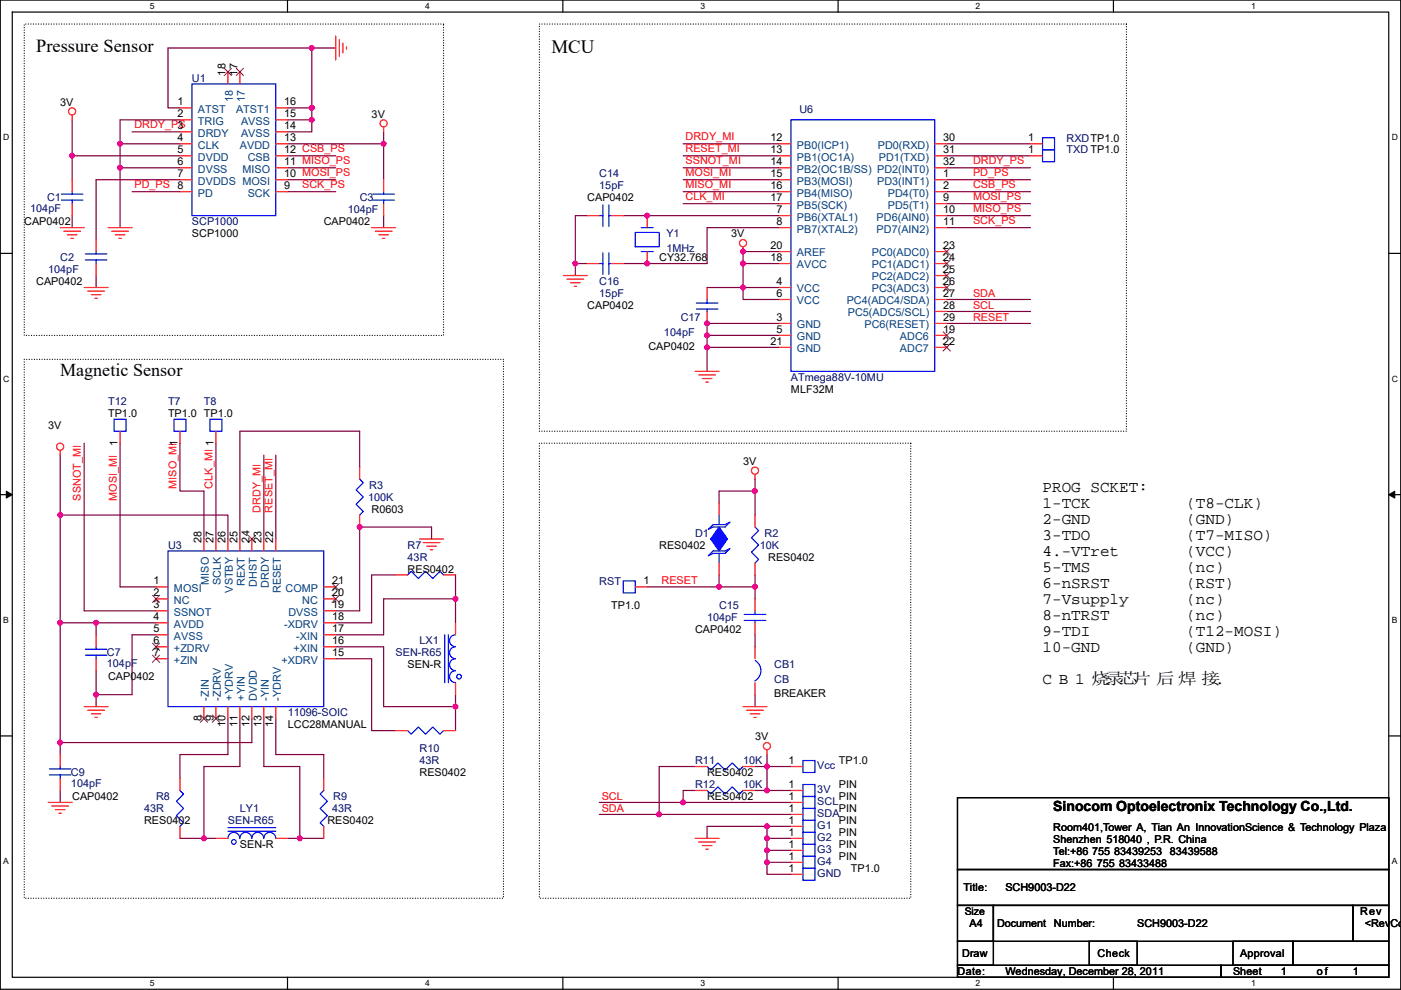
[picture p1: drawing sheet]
<svg xmlns="http://www.w3.org/2000/svg" width="297mm" height="210mm" viewBox="0 0 297 210" stroke-linecap="round" stroke-linejoin="round" font-family="sans-serif">
<path d="M.1 0h296.9v209.8h-296.9zM2.6 2.6h291.8v204.7h-291.8z" fill="none" stroke="#000" stroke-width=".25"/>
<g fill="#fff">
<path d="M31.8 .3h1v2h-1z"/>
<path d="M31.8 207.5h1v2.1h-1z"/>
</g>
<path d="M61 0v2.6M61 207.3v2.5" fill="none" stroke="#000" stroke-width=".25"/>
<g fill="#fff">
<path d="M90.1 .3h1v2h-1z"/>
<path d="M90.1 207.5h1v2.1h-1z"/>
</g>
<path d="M119.3 0v2.6M119.3 207.3v2.5" fill="none" stroke="#000" stroke-width=".25"/>
<g fill="#fff">
<path d="M148.5 .3h1v2h-1z"/>
<path d="M148.5 207.5h1v2.1h-1z"/>
</g>
<path d="M177.7 0v2.6M177.7 207.3v2.5" fill="none" stroke="#000" stroke-width=".25"/>
<g fill="#fff">
<path d="M206.9 .3h1v2h-1z"/>
<path d="M206.9 207.5h1v2.1h-1z"/>
</g>
<path d="M236.1 0v2.6M236.1 207.3v2.5" fill="none" stroke="#000" stroke-width=".25"/>
<g fill="#fff">
<path d="M265.2 .3h1v2h-1z"/>
<path d="M265.2 207.5h1v2.1h-1z"/>
<path d="M.7 28.2h1.3v2h-1.3z"/>
<path d="M295.1 28.2h1.3v2h-1.3z"/>
<path d="M.7 79.3h1.3v2.1h-1.3z"/>
<path d="M295.1 79.3h1.3v2.1h-1.3z"/>
</g>
<path d="M.1 53.7h2.5M294.4 53.7h2.6" fill="none" stroke="#000" stroke-width=".25"/>
<g fill="#fff">
<path d="M.7 130.5h1.2v2h-1.2z"/>
<path d="M295.1 130.5h1.2v2h-1.2z"/>
</g>
<path d="M.1 104.9h2.5M294.4 104.9h2.6" fill="none" stroke="#000" stroke-width=".25"/>
<path d="M1.3 104.2l1.3 .7-1.3 .7zM294.4 104.9l1.3-.7v1.4z" fill="#000" stroke="#000" stroke-width=".21"/>
<g fill="#fff">
<path d="M.7 181.7h1.2v2h-1.2z"/>
<path d="M295.1 181.7h1.2v2h-1.2z"/>
</g>
<g fill="none" stroke="#000" stroke-width=".25">
<path d="M.1 156.1h2.5M294.4 156.1h2.6M203 169.2h91.4v15.2h-91.4zM203 184.4h91.4v7.6h-91.4zM203 192h7.6v7.7h-7.6zM203 199.7h7.6v5h-7.6zM210.6 192h76.2v7.7h-76.2zM230.9 199.7h10.2v5h-10.2zM261.4 199.7h12.7v5h-12.7zM274.1 199.7h20.3v5h-20.3zM286.8 192h7.6v7.7h-7.6zM203 204.7h55.9v2.6h-55.9z"/>
<path d="M258.9 204.7h35.5v2.6h-35.5z"/>
</g>
<path d="M5.1 5.1h88.9v66h-88.9zM114.4 5.1h124.4v86.4h-124.4zM5.1 76.2h101.6v114.3h-101.6zM114.4 94h78.7v96.5h-78.7z" fill="none" stroke="#000" stroke-width=".25" stroke-dasharray="0 .5"/>
<g fill="none" stroke="#800040" stroke-width=".25">
<path d="M66.1 10.2h5.1M66.1 10.2h-30.5v12.7h2.6M66.1 10.2v12.7M15.3 33h22.9M15.3 25.4v7.6M15.3 33v5.1M25.5 30.5h12.7M25.5 35.6h12.7M25.5 35.6v12.7M25.5 30.5v5.1M28 28h10.2M38.2 25.4h-12.7v5.1"/>
<path d="M38.2 38.1h-17.8v12.7M61 33h10.2M61 35.6h10.2M61 38.1h10.2M61 30.5h20.3M61 25.4h5.1M61 22.9h5.1M66.1 25.4v2.6h-5.1M66.1 22.9v2.5M81.3 30.5v7.6M81.3 28v2.5M144.8 33h20.4"/>
<path d="M144.8 35.6h20.4M144.8 38.1h20.4M144.8 30.5h20.4M200.7 35.6h17.8M200.7 38.1h17.8M200.7 33h17.8M200.7 30.5h17.8M15.3 45.7v2.6M20.4 58.4v2.6M28 40.7h10.2M61 40.7h10.2M81.3 45.7v2.6"/>
<path d="M122 55.9v2.5M124.5 45.7h-2.5v10.2h2.5M132.1 45.7h33.1M144.8 40.7h20.4M144.8 43.2h20.4M157.5 55.9h7.7M157.5 55.9v5.1M165.2 53.4h-7.7v2.5M165.2 48.3h-15.3v7.6h-17.8M200.7 40.7h17.8M200.7 43.2h17.8M200.7 45.7h17.8"/>
<path d="M200.7 48.3h17.8M149.9 71.1v2.6h15.3M149.9 71.1h15.3M149.9 73.7v5.1M149.9 61h7.6M157.5 61v2.5h7.7M157.5 61h7.7M165.2 68.6h-15.3v2.5M200.7 63.5h17.8M200.7 66.1h17.8M200.7 68.6h17.8M12.8 96.5v12.7h35.5v5.1"/>
<path d="M17.8 94v35.6h15.3M25.5 94v30.5h7.6M38.2 94v10.2h5v10.1M45.8 94v20.3M55.9 96.5v17.8M58.5 96.5v17.8M76.3 99.1v-7.6h-25.4v22.8M12.8 109.2v22.9M91.5 114.3v-2.5h-15.2v17.8h-5.1M160.1 104.2v5M160.1 104.2h-7.6v2.5M160.1 101.6v2.6"/>
<path d="M12.8 132.1h7.6v2.5M12.8 132.1v25.4M20.4 132.1h12.7M33.1 134.6h-5.1v12.7h-7.6v-5M71.2 139.7h7.6v15.3h5.1M71.2 137.2h10.1v12.7h15.3M83.9 121.9h-5.1v10.2h-7.6M96.6 121.9v5.1M96.6 127v5.1M96.6 127h-15.3v7.6h-10.1M137.2 124.5h15.3M152.5 121.9v2.6"/>
<path d="M152.5 124.5h7.6M160.1 124.5v2.5M160.1 121.9v2.6M160.1 134.6v2.6M12.8 157.5v2.5M20.4 147.3v2.6M48.3 152.4v7.6h-10.1v5.1M50.9 152.4v10.2h-7.7v15.2M53.4 152.4v5.1h-40.6M55.9 152.4v10.2h7.7v15.2M58.5 152.4v7.6h10.1v5.1M96.6 147.3v2.6"/>
<path d="M96.6 149.9v5.1M160.1 147.3v2.6M12.8 167.7v2.5M38.2 177.8h5M43.2 177.8h2.6M61 177.8h2.6M63.6 177.8h5M127.1 172.7h12.7M127.1 170.2h17.7M139.8 172.7h27.9M144.8 170.2h22.9M147.4 162.6h-7.6v10.1"/>
<path d="M147.4 167.7h-2.6v2.5M149.9 177.8v-2.5h12.7v2.5M160.1 167.7h2.5M160.1 162.6h2.5M162.6 162.6v5.1h5.1M162.6 175.3h5.1M162.6 177.8h5.1M162.6 177.8v2.6h5.1M162.6 162.6h5.1M162.6 160v2.6M162.6 180.4v2.5h5.1M162.6 182.9v2.5h5.1"/>
</g>
<g fill="#f0f" stroke="#f0f" stroke-width=".25">
<circle cx="66.1" cy="22.9" r=".5"/>
<circle cx="66.1" cy="10.2" r=".5"/>
<circle cx="66.1" cy="25.4" r=".5"/>
<circle cx="25.4" cy="35.6" r=".5"/>
<circle cx="15.3" cy="33" r=".5"/>
<circle cx="81.3" cy="30.5" r=".5"/>
<circle cx="25.4" cy="30.5" r=".5"/>
<circle cx="137.2" cy="45.7" r=".5"/>
<circle cx="137.2" cy="55.9" r=".5"/>
<circle cx="122" cy="55.9" r=".5"/>
<circle cx="157.5" cy="53.3" r=".5"/>
<circle cx="157.5" cy="55.9" r=".5"/>
<circle cx="157.5" cy="61" r=".5"/>
<circle cx="149.9" cy="68.6" r=".5"/>
<circle cx="149.9" cy="71.1" r=".5"/>
<circle cx="149.9" cy="73.7" r=".5"/>
<circle cx="160.1" cy="104.1" r=".5"/>
<circle cx="160.1" cy="124.5" r=".5"/>
<circle cx="152.4" cy="124.5" r=".5"/>
<circle cx="162.6" cy="162.6" r=".5"/>
<circle cx="144.8" cy="170.2" r=".5"/>
<circle cx="139.7" cy="172.7" r=".5"/>
<circle cx="162.6" cy="175.3" r=".5"/>
<circle cx="162.6" cy="167.6" r=".5"/>
<circle cx="162.6" cy="177.8" r=".5"/>
<circle cx="162.6" cy="182.9" r=".5"/>
<circle cx="162.6" cy="180.3" r=".5"/>
<circle cx="63.5" cy="177.8" r=".5"/>
<circle cx="96.6" cy="127" r=".5"/>
<circle cx="96.6" cy="149.9" r=".5"/>
<circle cx="20.4" cy="132.1" r=".5"/>
<circle cx="12.7" cy="132.1" r=".5"/>
<circle cx="12.7" cy="109.2" r=".5"/>
<circle cx="20.4" cy="147.3" r=".5"/>
<circle cx="12.7" cy="157.5" r=".5"/>
<circle cx="76.2" cy="111.8" r=".5"/>
<circle cx="43.2" cy="177.8" r=".5"/>
</g>
<g fill="none" stroke="#f00" stroke-width=".25">
<path d="M48.3 15.3v2.5M50.9 15.3v2.5M71.2 7.6v5.1M71.9 8.4v3.6M72.7 9.2v2M73.5 9.9v.5M15.3 38.1v2.6M15.3 24.4v1M38.2 22.9h2.5M38.2 25.4h2.5M38.2 28h2.5M38.2 30.5h2.5"/>
<path d="M38.2 33h2.5M38.2 35.6h2.5M38.2 38.1h2.5M58.5 38.1h2.5M58.5 35.6h2.5M58.5 33h2.5M58.5 30.5h2.5M58.5 28h2.5M58.5 25.4h2.5M58.5 22.9h2.5M81.3 26.9v1.1M81.3 38.1v2.6"/>
<path d="M165.2 30.5h2.5M165.2 33h2.5M165.2 35.6h2.5M165.2 38.1h2.5M198.2 38.1h2.5M198.2 35.6h2.5M198.2 33h2.5M198.2 30.5h2.5M218.5 30.5h2.5M218.5 33h2.5M12.8 48.3h5M13.5 49h3.6"/>
<path d="M14.3 49.8h2M15 50.6h.6M15.3 43.2v2.5M20.4 50.8v2.6M20.4 55.9v2.5M22.9 48.3h5.1M23.7 49h3.5M24.4 49.8h2.1M25.2 50.6h.5M38.2 40.7h2.5M58.5 40.7h2.5M78.8 48.3h5.1"/>
<path d="M79.6 49h3.5M80.3 49.8h2.1M81.1 50.6h.5M81.3 43.2v2.5M119.4 58.4h5.1M120.2 59.2h3.6M121 60h2M124.5 45.7h2.6M124.5 55.9h2.6M129.6 45.7h2.5M129.6 55.9h2.5M137.2 53.4v2.5"/>
<path d="M137.2 45.7v2.6M157.5 52.3v1.1M165.2 40.7h2.5M165.2 43.2h2.5M165.2 45.7h2.5M165.2 48.3h2.5M165.2 53.4h2.5M165.2 55.9h2.5M198.2 58.4h2.5M198.2 55.9h2.5M198.2 53.4h2.5M198.2 48.3h2.5"/>
<path d="M198.2 45.7h2.5M198.2 43.2h2.5M198.2 40.7h2.5M17.8 61h5.1M18.6 61.7h3.6M19.4 62.5h2M20.1 63.3h.5M121.7 60.7h.5M147.4 78.8h5.1M148.1 79.5h3.6M149.9 66.1v2.5M149.9 61v2.5"/>
<path d="M165.2 61h2.5M165.2 63.5h2.5M165.2 68.6h2.5M165.2 71.1h2.5M165.2 73.7h2.5M198.2 73.7h2.5M198.2 71.1h2.5M198.2 68.6h2.5M198.2 66.1h2.5M198.2 63.5h2.5M198.2 61h2.5M12.8 95.5v1"/>
<path d="M25.5 91.5v2.5M38.2 91.5v2.5M45.8 91.5v2.5M76.3 99.1v2.5M148.9 80.3h2M149.7 81h.5M43.2 114.3v2.6M45.8 114.3v2.6M48.3 114.3v2.6M50.9 114.3v2.6M53.4 114.3v2.6M55.9 114.3v2.6"/>
<path d="M58.5 114.3v2.6M76.3 109.2v2.6M89 114.3h5M89.7 115.1h3.6M90.5 115.8h2M91.2 116.6h.6M152.5 106.7v2.5M152.5 119.4v2.5M160.1 100.6v1M160.1 109.2v2.6M160.1 119.4v2.5M20.4 134.6v2.6"/>
<path d="M20.4 139.7v2.6M33.1 124.5h2.5M33.1 129.6h2.5M33.1 132.1h2.5M33.1 134.6h2.5M33.1 137.2h2.5M33.1 139.7h2.5M33.1 127h2.5M68.6 139.7h2.6M68.6 137.2h2.6M68.6 134.6h2.6M68.6 132.1h2.6"/>
<path d="M68.6 129.6h2.6M68.6 124.5h2.6M68.6 127h2.6M83.9 121.9h2.5M94 121.9h2.6M96.6 132.1v2.5M134.7 124.5h2.5M160.1 132.1v2.5M160.1 127v2.6M160.1 137.2v2.5M17.8 149.9h5.1M18.6 150.6h3.6"/>
<path d="M19.4 151.4h2M20.1 152.2h.5M43.2 149.9v2.5M45.8 149.9v2.5M48.3 149.9v2.5M50.9 149.9v2.5M53.4 149.9v2.5M55.9 149.9v2.5M58.5 149.9v2.5M83.9 155h2.5M94 155h2.6M96.6 144.8v2.5"/>
<path d="M157.5 149.9h5.1M158.3 150.6h3.6M159.1 151.4h2M159.8 152.2h.5M160.1 144.8v2.5M162.6 159v1M10.2 170.2h5.1M11 171h3.5M11.7 171.7h2.1M12.5 172.5h.5M12.8 160v2.6M12.8 165.1v2.6"/>
<path d="M38.2 175.3v2.5M38.2 165.1v2.6M45.8 177.8h2.5M58.5 177.8h2.5M68.6 175.3v2.5M68.6 165.1v2.6M147.4 177.8h5.1M147.4 167.7h2.5M147.4 162.6h2.5M148.1 178.6h3.6M148.9 179.3h2M157.5 167.7h2.6"/>
<path d="M157.5 162.6h2.6M167.7 172.7h2.5M167.7 175.3h2.5M167.7 162.6h2.5M167.7 177.8h2.5M167.7 170.2h2.5M167.7 167.7h2.5M149.7 180.1h.5M167.7 185.4h2.5M167.7 182.9h2.5M167.7 180.4h2.5"/>
<circle cx="15.3" cy="23.6" r=".76"/>
<circle cx="81.3" cy="26.2" r=".76"/>
<circle cx="157.5" cy="51.6" r=".76"/>
<circle cx="12.7" cy="94.7" r=".76"/>
<circle cx="160.1" cy="99.8" r=".76"/>
<circle cx="162.6" cy="158.2" r=".76"/>
</g>
<g fill="none" stroke="#00f" stroke-width=".25">
<path d="M40.7 17.8h17.8v27.9h-17.8zM167.7 25.4h30.5v53.4h-30.5zM221 29.2h2.6v2.6h-2.6zM221 31.8h2.6v2.5h-2.6zM13 42.4h4.6M13 41.2h4.6M15.3 40.7v.5M15.3 42.4v.8M18.1 55.1h4.6M18.1 53.9h4.6M20.4 53.4v.5M20.4 55.1v.8"/>
<path d="M79.1 42.4h4.5M79.1 41.2h4.5M81.3 40.7v.5M81.3 42.4v.8M127.1 45.7h.7M127.1 55.9h.7M127.8 43.5v4.5M127.8 53.6v4.6M129.1 43.5v4.5M129.1 53.6v4.6M129.1 45.7h.5M129.1 55.9h.5"/>
<path d="M134.7 49.3h5.1v3h-5.1zM136 53.4h2.5M136 48.3h2.5M147.6 64.3h4.6M147.6 65.6h4.6M149.9 65.6v.5M149.9 63.5v.8M24.2 88.9h2.5v2.6h-2.5zM36.9 88.9h2.5v2.6h-2.5zM44.5 88.9h2.6v2.6h-2.6zM35.6 116.9h33v33h-33zM76.3 101.6l.7 .8-1.5 1.5 1.5 1.5-1.5 1.6 1.5 1.5-.7 .7"/>
<path d="M150.2 117.9l1-1h2.5l1-.5-1 1h-2.5zM151.2 111.3h2.5l1-.5-1 1h-2.5l-1 .5zM152.5 109.2v2.1M152.5 117.4v2M160.1 111.8l.7 .7-1.5 1.6 1.5 1.5-1.5 1.5 1.5 1.5-.7 .8M18.1 139h4.6M18.1 137.7h4.6M20.4 137.2v.5M20.4 139v.7M86.4 121.9l.8-.7 1.5 1.5 1.5-1.5 1.6 1.5 1.5-1.5 .7 .7M94.3 134.6v10.2M95.1 134.6v10.2"/>
<path d="M96.6 134.6a1.27 1.27 0 0 0-1.3 1.3 1.27 1.27 0 0 0 1.3 1.3 1.27 1.27 0 0 0-1.3 1.3 1.27 1.27 0 0 0 1.3 1.2 1.27 1.27 0 0 0-1.3 1.3 1.27 1.27 0 0 0 1.3 1.3 1.26 1.26 0 0 0-1.3 1.2 1.26 1.26 0 0 0 1.3 1.3M132.1 123.2h2.6v2.6h-2.6zM157.8 130.3h4.6M157.8 131.6h4.6M160.1 131.6v.5M160.1 129.6v.7M86.4 155l.8 .7 1.5-1.5 1.5 1.5 1.6-1.5 1.5 1.5 .7-.7M160.1 140.1a2.5 2.5 0 0 1-.1 4.3M10.5 164.4h4.5M10.5 163.1h4.5M12.8 162.6v.5M12.8 164.4v.7"/>
<path d="M38.2 167.7l.7 .7-1.5 1.5 1.5 1.6-1.5 1.5 1.5 1.5-.7 .8M48.3 177.8a1.26 1.26 0 0 1 1.3-1.2 1.26 1.26 0 0 1 1.2 1.2M48.3 176.3h10.2M48.3 175.5h10.2M50.9 177.8a1.26 1.26 0 0 1 1.2-1.2 1.26 1.26 0 0 1 1.3 1.2 1.27 1.27 0 0 1 1.2-1.2 1.27 1.27 0 0 1 1.3 1.2 1.27 1.27 0 0 1 1.3-1.2 1.27 1.27 0 0 1 1.3 1.2M68.6 167.7l-.7 .7 1.5 1.5-1.5 1.6 1.5 1.5-1.5 1.5 .7 .8M149.9 167.7l.8 .7 1.5-1.5 1.5 1.5 1.6-1.5 1.5 1.5 .7-.7M149.9 162.6l.8 .7 1.5-1.5 1.5 1.5 1.6-1.5 1.5 1.5 .7-.7M170.2 171.5h2.6v2.5h-2.6zM170.2 174h2.6v2.6h-2.6zM170.2 161.3h2.6v2.6h-2.6zM170.2 176.6h2.6v2.5h-2.6z"/>
<path d="M170.2 179.1h2.6v2.5h-2.6zM170.2 168.9h2.6v2.6h-2.6zM170.2 166.4h2.6v2.5h-2.6zM170.2 184.2h2.6v2.5h-2.6zM170.2 181.6h2.6v2.6h-2.6z"/>
<circle cx="97.3" cy="143.5" r=".5"/>
<circle cx="49.6" cy="178.6" r=".5"/>
</g>
<g fill="none" stroke="#804000" stroke-width=".21">
<path d="M47.6 14.5l1.5 1.5M49.1 14.5l-1.6 1.5M50.1 14.5l1.5 1.5M51.6 14.5l-1.5 1.5M200 57.7l1.5 1.5M200 55.1l1.5 1.6M200 52.6l1.5 1.5M201.5 57.7l-1.6 1.5M201.5 55.1l-1.6 1.6M201.5 52.6l-1.6 1.5M200 72.9l1.5 1.6M200 70.4l1.5 1.5"/>
<path d="M200 60.2l1.5 1.6M201.5 72.9l-1.6 1.6M201.5 70.4l-1.6 1.5M201.5 60.2l-1.6 1.6M52.6 113.6l1.6 1.5M54.2 113.6l-1.6 1.5M32.3 136.4l1.6 1.6M32.3 139l1.6 1.5M32.3 126.3l1.6 1.5M33.8 136.4l-1.5 1.6M33.8 139l-1.5 1.5M33.8 126.3l-1.5 1.5"/>
<path d="M70.4 123.7l1.6 1.6M70.4 126.3l1.6 1.5M71.9 123.7l-1.5 1.6M71.9 126.3l-1.5 1.5M42.5 151.7l1.5 1.5M44 151.7l-1.5 1.5M45 151.7l1.6 1.5M46.5 151.7l-1.5 1.5"/>
</g>
<g fill="#00f" stroke="#00f" stroke-width=".25">
<path d="M152.5 111.8l1.7 2.5h-3.5z" fill-rule="evenodd"/>
<path d="M150.7 114.3h3.5l-1.7 2.6z" fill-rule="evenodd"/>
</g>
<text font-size="4" x="116.9" y="11.2">MCU</text>
<text font-size="3.9" x="7.7" y="11.1">Pressure Sensor</text>
<text font-size="3.8" x="12.8" y="79.7">Magnetic Sensor</text>
<g font-size="3.4">
<text x="221" y="104.4">PROG SCKET:</text>
<text x="221" y="107.7">1-TCK</text>
<text x="251.5" y="107.7">(T8-CLK)</text>
<text x="221" y="111.1">2-GND</text>
<text x="251.5" y="111.1">(GND)</text>
<text x="221" y="114.5">3-TDO</text>
<text x="221" y="117.9">4.-VTret</text>
<text x="251.5" y="114.5">(T7-MISO)</text>
<text x="251.5" y="117.9">(VCC)</text>
<text x="221" y="121.3">5-TMS</text>
<text x="221" y="124.7">6-nSRST</text>
<text x="251.5" y="121.3">(nc)</text>
<text x="251.5" y="124.7">(RST)</text>
<text x="221" y="128.1">7-Vsupply</text>
<text x="221" y="131.4">8-nTRST</text>
<text x="251.5" y="128.1">(nc)</text>
<text x="251.5" y="131.4">(nc)</text>
<text x="221" y="134.8">9-TDI</text>
<text x="251.5" y="134.8">(T12-MOSI)</text>
<text x="221" y="138.2">10-GND</text>
<text x="251.5" y="138.2">(GND)</text>
<text x="221" y="145">C B 1 烧录芯片 后 焊 接.</text>
</g>
<text font-size="3" x="223.3" y="171.9">Sinocom Optoelectronix Technology Co.,Ltd.</text>
<g font-size="2.3" fill="#000080">
<text x="40.7" y="17.3">U1</text>
<text x="169.5" y="23.9">U6</text>
<text x="226.1" y="30">RXDTP1.0</text>
<text x="226.1" y="32.6">TXD TP1.0</text>
<text x="127.1" y="37.6">C14</text>
<text x="127.1" y="40.2">15pF</text>
<text x="6.4" y="45">104pF</text>
<text x="10" y="42.7">C1</text>
<text x="40.7" y="47.8">SCP1000</text>
<text x="73.7" y="45.3">104pF</text>
<text x="76.3" y="42.7">C3</text>
<text x="141.3" y="50.3">Y1</text>
<text x="141.3" y="53.4">1MHz</text>
<text x="10.2" y="58">104pF</text>
<text x="12.8" y="55.4">C2</text>
<text x="127.1" y="60.5">C16</text>
<text x="127.1" y="63">15pF</text>
<text x="140.8" y="71.2">104pF</text>
<text x="144.3" y="68.1">C17</text>
<text x="167.7" y="80.8">ATmega88V-10MU</text>
<text x="22.9" y="85.9">T12</text>
<text x="35.6" y="85.9">T7</text>
<text x="43.2" y="85.9">T8</text>
<text x="78" y="106.2">100K</text>
<text x="78.3" y="103.7">R3</text>
<text x="147.4" y="113.8">D1</text>
<text x="162.1" y="113.8">R2</text>
<text x="35.6" y="116.4">U3</text>
<text x="86.4" y="116.4">R7</text>
<text x="86.4" y="118.9">43R</text>
<text x="161.1" y="116.4">10K</text>
<text x="127.1" y="124">RST</text>
<text x="149.9" y="131.6">104pF</text>
<text x="152.5" y="129.1">C15</text>
<text x="89" y="136.7">LX1</text>
<text x="22.7" y="139.2">C7</text>
<text x="22.7" y="141.5">104pF</text>
<text x="83.9" y="139.2">SEN-R65</text>
<text x="164.1" y="141.8">CB1</text>
<text x="164.1" y="144.8">CB</text>
<text x="61" y="151.9">11096-SOIC</text>
<text x="89" y="159.6">R10</text>
<text x="15" y="164.6">C9</text>
<text x="15" y="166.9">104pF</text>
<text x="89" y="162.1">43R</text>
<text x="147.4" y="167.2">R12</text>
<text x="147.4" y="162.1">R11</text>
<text x="157.5" y="167.2">10K</text>
<text x="157.5" y="162.1">10K</text>
<text x="173.3" y="163.1">Vcc</text>
<text x="30.5" y="172.3">43R</text>
<text x="33.1" y="169.7">R8</text>
<text x="50.9" y="172.3">LY1</text>
<text x="70.4" y="172.3">43R</text>
<text x="70.7" y="169.7">R9</text>
<text x="173.3" y="173.3">SDA</text>
<text x="173.3" y="170.7">SCL</text>
<text x="173.3" y="168.2">3V</text>
<text x="48.3" y="174.8">SEN-R65</text>
<text x="173.3" y="175.8">G1</text>
<text x="173.3" y="178.4">G2</text>
<text x="173.3" y="186">GND</text>
<text x="173.3" y="183.4">G4</text>
<text x="173.3" y="180.9">G3</text>
</g>
<g font-size="2.3">
<text x="47.8" y="16" transform="rotate(-90 47.8 16)">18</text>
<text x="50.3" y="16" transform="rotate(-90 50.3 16)">17</text>
<text x="12.8" y="22.4">3V</text>
<text x="37.7" y="22.4">1</text>
<text x="60.3" y="22.4">16</text>
<text x="37.7" y="24.9">2</text>
<text x="37.7" y="27.4">3</text>
<text x="37.7" y="30">4</text>
<text x="60.3" y="27.4">14</text>
<text x="60.3" y="24.9">15</text>
<text x="60.3" y="30">13</text>
<text x="78.8" y="24.9">3V</text>
<text x="163.4" y="30">12</text>
<text x="200" y="30">30</text>
<text x="218" y="30">1</text>
<text x="37.7" y="32.5">5</text>
<text x="37.7" y="35.1">6</text>
<text x="60.3" y="32.5">12 CSB_PS</text>
<text x="60.3" y="35.1">11 MISO_PS</text>
<text x="163.4" y="32.5">13</text>
<text x="163.4" y="35.1">14</text>
<text x="200" y="35.1">32</text>
<text x="200" y="32.5">31</text>
<text x="218" y="32.5">1</text>
<text x="37.7" y="37.6">7</text>
<text x="60.3" y="40.1">9</text>
<text x="60.3" y="37.6">10 MOSI_PS</text>
<text x="163.4" y="37.6">15</text>
<text x="163.4" y="40.1">16</text>
<text x="200" y="40.1">2</text>
<text x="200" y="37.6">1</text>
<text x="5.1" y="47.8">CAP0402</text>
<text x="68.6" y="47.8">CAP0402</text>
<text x="124.5" y="42.7">CAP0402</text>
<text x="163.4" y="42.7">17</text>
<text x="164.7" y="45.2">7</text>
<text x="164.7" y="47.8">8</text>
<text x="200" y="42.7">9</text>
<text x="200" y="47.8">11</text>
<text x="200" y="45.2">10</text>
<text x="40.7" y="50.3">SCP1000</text>
<text x="155" y="50.3">3V</text>
<text x="163.4" y="52.8">20</text>
<text x="200" y="52.8">23</text>
<text x="139.8" y="55.4">CY32.768</text>
<text x="163.4" y="55.4">18</text>
<text x="200" y="57.9">25</text>
<text x="200" y="55.4">24</text>
<text x="7.7" y="60.5">CAP0402</text>
<text x="124.5" y="65.6">CAP0402</text>
<text x="164.7" y="60.5">4</text>
<text x="164.7" y="63">6</text>
<text x="200" y="63">27</text>
<text x="200" y="60.5">26</text>
<text x="200" y="65.5">28</text>
<text x="164.7" y="68.1">3</text>
<text x="164.7" y="70.6">5</text>
<text x="200" y="68.1">29</text>
<text x="200" y="70.6">19</text>
<text x="137.5" y="74.2">CAP0402</text>
<text x="163.4" y="73.2">21</text>
<text x="200" y="73.2">22</text>
<text x="167.7" y="83.4">MLF32M</text>
<text x="22.9" y="88.4">TP1.0</text>
<text x="35.6" y="88.4">TP1.0 TP1.0</text>
<text x="10.2" y="91">3V</text>
<text x="24.9" y="94.5" transform="rotate(-90 24.9 94.5)">1</text>
<text x="157.5" y="98.6">3V</text>
<text x="78.8" y="108.8">R0603</text>
<text x="42.7" y="115.1" transform="rotate(-90 42.7 115.1)">28</text>
<text x="45.3" y="115.1" transform="rotate(-90 45.3 115.1)">27</text>
<text x="47.8" y="115.1" transform="rotate(-90 47.8 115.1)">26</text>
<text x="50.3" y="115.1" transform="rotate(-90 50.3 115.1)">25</text>
<text x="52.9" y="115.1" transform="rotate(-90 52.9 115.1)">24</text>
<text x="55.4" y="115.1" transform="rotate(-90 55.4 115.1)">23</text>
<text x="58" y="115.1" transform="rotate(-90 58 115.1)">22</text>
<text x="139.8" y="116.4">RES0402</text>
<text x="162.9" y="118.9">RES0402</text>
<text x="32.6" y="124">1</text>
<text x="70.4" y="124">21</text>
<text x="86.4" y="121.5">RES0402</text>
<text x="136.5" y="124">1</text>
<text x="32.6" y="129">3</text>
<text x="32.6" y="131.6">4</text>
<text x="32.6" y="126.5">2</text>
<text x="70.4" y="131.6">18</text>
<text x="70.4" y="126.5">20</text>
<text x="70.4" y="129">19</text>
<text x="129.6" y="129.1">TP1.0</text>
<text x="32.6" y="134.1">5</text>
<text x="32.6" y="136.7">6</text>
<text x="70.4" y="134.1">17</text>
<text x="70.4" y="136.7">16</text>
<text x="147.4" y="134.2">CAP0402</text>
<text x="32.6" y="139.2">7</text>
<text x="70.4" y="139.2">15</text>
<text x="86.4" y="141.8">SEN-R</text>
<text x="22.9" y="144.3">CAP0402</text>
<text x="164.1" y="147.9">BREAKER</text>
<text x="42.7" y="153" transform="rotate(-90 42.7 153)">8</text>
<text x="45.3" y="153" transform="rotate(-90 45.3 153)">9</text>
<text x="47.8" y="154.2" transform="rotate(-90 47.8 154.2)">10</text>
<text x="50.3" y="154.2" transform="rotate(-90 50.3 154.2)">11</text>
<text x="52.9" y="154.2" transform="rotate(-90 52.9 154.2)">12</text>
<text x="55.4" y="154.2" transform="rotate(-90 55.4 154.2)">13</text>
<text x="58" y="154.2" transform="rotate(-90 58 154.2)">14</text>
<text x="61" y="154.5">LCC28MANUAL</text>
<text x="160.1" y="157">3V</text>
<text x="89" y="164.6">RES0402</text>
<text x="149.9" y="164.6">RES0402</text>
<text x="167.2" y="162.1">1</text>
<text x="167.2" y="167.1">1</text>
<text x="177.9" y="162.1">TP1.0</text>
<text x="177.9" y="167.2">PIN</text>
<text x="15.3" y="169.7">CAP0402</text>
<text x="149.9" y="169.7">RES0402</text>
<text x="167.2" y="172.2">1</text>
<text x="167.2" y="169.7">1</text>
<text x="177.9" y="172.3">PIN</text>
<text x="177.9" y="169.7">PIN</text>
<text x="30.5" y="174.8">RES0402</text>
<text x="50.9" y="179.9">SEN-R</text>
<text x="69.4" y="174.8">RES0402</text>
<text x="167.2" y="174.8">1</text>
<text x="167.2" y="177.3">1</text>
<text x="167.2" y="179.8">1</text>
<text x="177.9" y="174.8">PIN</text>
<text x="177.9" y="177.3">PIN</text>
<text x="177.9" y="179.9">PIN</text>
<text x="223.3" y="176.3">Room401,Tower A, Tian An InnovationScience &amp; Technology Plaza</text>
<text x="223.3" y="178.9">Shenzhen 518040 , P.R. China</text>
<text x="167.2" y="184.9">1</text>
<text x="167.2" y="182.4">1</text>
<text x="177.9" y="182.4">PIN</text>
<text x="180.4" y="185">TP1.0</text>
<text x="223.3" y="181.4">Tel:+86 755 83439253</text>
<text x="223.3" y="183.9">Fax:+86 755 83433488</text>
<text x="248" y="181.4">83439588</text>
<text x="204.3" y="189">Title:</text>
<text x="213.2" y="189">SCH9003-D22</text>
<text x="205.5" y="196.6">A4</text>
<text x="211.4" y="196.6">Document</text>
<text x="223.5" y="196.6">Number:</text>
<text x="241.1" y="196.6">SCH9003-D22</text>
<text x="288.4" y="194.1">Rev</text>
<text x="289.4" y="196.6">&lt;RevCo</text>
<text x="204" y="203">Draw</text>
<text x="232.7" y="203">Check</text>
<text x="262.9" y="203">Approval</text>
<text x="203" y="206.8">Date:</text>
<text x="213.2" y="206.8">Wednesday, December 28, 2011</text>
<text x="261.4" y="206.8">Sheet</text>
<text x="271.6" y="206.8">1</text>
<text x="279.2" y="206.8">of</text>
<text x="286.8" y="206.8">1</text>
</g>
<g font-size="2.3" fill="#004080">
<text x="42" y="23.9">ATST</text>
<text x="49.4" y="21.7" transform="rotate(-90 49.4 21.7)">18</text>
<text x="50.1" y="23.9">ATST1</text>
<text x="51.9" y="21.7" transform="rotate(-90 51.9 21.7)">17</text>
<text x="42" y="26.5">TRIG</text>
<text x="42" y="29">DRDY</text>
<text x="51.1" y="29">AVSS</text>
<text x="51.1" y="26.5">AVSS</text>
<text x="42" y="31.5">CLK</text>
<text x="42" y="34.1">DVDD</text>
<text x="50.9" y="31.5">AVDD</text>
<text x="52.5" y="34.1">CSB</text>
<text x="169" y="31.5">PB0(ICP1)</text>
<text x="169" y="34.1">PB1(OC1A)</text>
<text x="186.1" y="31.5">PD0(RXD)</text>
<text x="186.3" y="34.1">PD1(TXD)</text>
<text x="42" y="36.6">DVSS</text>
<text x="42" y="39.2">DVDDS MOSI</text>
<text x="42" y="41.7">PD</text>
<text x="51.4" y="36.6">MISO</text>
<text x="52.5" y="41.7">SCK</text>
<text x="169" y="36.6">PB2(OC1B/SS) PD2(INT0)</text>
<text x="169" y="39.2">PB3(MOSI)</text>
<text x="169" y="41.7">PB4(MISO)</text>
<text x="186" y="39.2">PD3(INT1)</text>
<text x="188.3" y="41.7">PD4(T0)</text>
<text x="169" y="44.2">PB5(SCK)</text>
<text x="169" y="46.8">PB6(XTAL1)</text>
<text x="185.9" y="46.8">PD6(AIN0)</text>
<text x="188.3" y="44.2">PD5(T1)</text>
<text x="169" y="49.3">PB7(XTAL2)</text>
<text x="185.9" y="49.3">PD7(AIN2)</text>
<text x="169" y="54.4">AREF</text>
<text x="169" y="56.9">AVCC</text>
<text x="184.8" y="59.5">PC2(ADC2)</text>
<text x="184.8" y="56.9">PC1(ADC1)</text>
<text x="184.8" y="54.4">PC0(ADC0)</text>
<text x="169" y="62">VCC</text>
<text x="169" y="64.6">VCC</text>
<text x="179.5" y="64.6">PC4(ADC4/SDA)</text>
<text x="184.8" y="62">PC3(ADC3)</text>
<text x="169" y="69.6">GND</text>
<text x="179.8" y="67.1">PC5(ADC5/SCL)</text>
<text x="183.3" y="69.6">PC6(RESET)</text>
<text x="169" y="72.2">GND</text>
<text x="169" y="74.7">GND</text>
<text x="190.8" y="74.7">ADC7</text>
<text x="190.8" y="72.2">ADC6</text>
<text x="36.9" y="125.5">MOSI</text>
<text x="44.3" y="124" transform="rotate(-90 44.3 124)">MISO</text>
<text x="46.8" y="124.2" transform="rotate(-90 46.8 124.2)">SCLK</text>
<text x="49.4" y="125.7" transform="rotate(-90 49.4 125.7)">VSTBY</text>
<text x="51.9" y="124.3" transform="rotate(-90 51.9 124.3)">REXT</text>
<text x="54.5" y="124.4" transform="rotate(-90 54.5 124.4)">DHST</text>
<text x="57" y="124.7" transform="rotate(-90 57 124.7)">DRDY</text>
<text x="59.5" y="125.8" transform="rotate(-90 59.5 125.8)">RESET</text>
<text x="60.5" y="125.5">COMP</text>
<text x="36.9" y="130.6">SSNOT</text>
<text x="36.9" y="128.1">NC</text>
<text x="61.1" y="130.6">DVSS</text>
<text x="64.1" y="128.1">NC</text>
<text x="36.9" y="133.1">AVDD</text>
<text x="36.9" y="135.7">AVSS</text>
<text x="60.3" y="133.1">-XDRV</text>
<text x="62.8" y="135.7">-XIN</text>
<text x="36.9" y="138.2">+ZDRV</text>
<text x="36.9" y="140.8">+ZIN</text>
<text x="59.7" y="140.8">+XDRV</text>
<text x="62.2" y="138.2">+XIN</text>
<text x="44.3" y="148.6" transform="rotate(-90 44.3 148.6)">-ZIN</text>
<text x="46.8" y="148.6" transform="rotate(-90 46.8 148.6)">-ZDRV</text>
<text x="49.4" y="148.6" transform="rotate(-90 49.4 148.6)">+YDRV</text>
<text x="51.9" y="148.6" transform="rotate(-90 51.9 148.6)">+YIN</text>
<text x="54.5" y="148.6" transform="rotate(-90 54.5 148.6)">DVDD</text>
<text x="57" y="148.6" transform="rotate(-90 57 148.6)">-YIN</text>
<text x="59.5" y="148.6" transform="rotate(-90 59.5 148.6)">-YDRV</text>
</g>
<g font-size="2.3" fill="#f00">
<text x="28.5" y="27.2">DRDY_PS</text>
<text x="145.3" y="29.8">DRDY_MI</text>
<text x="145.3" y="32.3">RESET_MI</text>
<text x="145.3" y="34.9">SSNOT_MI</text>
<text x="206.3" y="34.9">DRDY_PS</text>
<text x="28.5" y="39.9">PD_PS 8</text>
<text x="64.1" y="39.9">SCK_PS</text>
<text x="145.3" y="37.4">MOSI_MI</text>
<text x="145.3" y="39.9">MISO_MI</text>
<text x="206.3" y="37.4">PD_PS</text>
<text x="206.3" y="39.9">CSB_PS</text>
<text x="145.3" y="42.5">CLK_MI</text>
<text x="206.3" y="42.5">MOSI_PS</text>
<text x="206.3" y="45">MISO_PS</text>
<text x="206.3" y="47.6">SCK_PS</text>
<text x="206.3" y="63">SDA</text>
<text x="206.3" y="65.6">SCL</text>
<text x="206.3" y="68.1">RESET</text>
<text x="17.1" y="106.2" transform="rotate(-90 17.1 106.2)">SSNOT_MI</text>
<text x="24.7" y="106.2" transform="rotate(-90 24.7 106.2)">MOSI_MI</text>
<text x="37.4" y="103.7" transform="rotate(-90 37.4 103.7)">MISO_MI1</text>
<text x="45.1" y="103.7" transform="rotate(-90 45.1 103.7)">CLK_MI 1</text>
<text x="55.2" y="108.7" transform="rotate(-90 55.2 108.7)">DRDY_MI</text>
<text x="57.8" y="108.7" transform="rotate(-90 57.8 108.7)">RESET_MI</text>
<text x="140.3" y="124">RESET</text>
<text x="127.6" y="169.7">SCL</text>
<text x="127.6" y="172.2">SDA</text>
</g>
<text font-size="2.2" x="204.5" y="194">Size</text>
<g font-size="1.8">
<text x="31.8" y="1.9">5</text>
<text x="90.1" y="1.9">4</text>
<text x="148.5" y="1.9">3</text>
<text x="206.9" y="1.9">2</text>
<text x="265.2" y="1.9">1</text>
<text x=".7" y="29.8">D</text>
<text x="295.1" y="29.8">D</text>
<text x=".7" y="81">C</text>
<text x="295.1" y="81">C</text>
<text x=".7" y="132.1">B</text>
<text x="295.1" y="132.1">B</text>
<text x=".7" y="183.3">A</text>
<text x="295.1" y="183.3">A</text>
<text x="31.8" y="209.2">5</text>
<text x="90.1" y="209.2">4</text>
<text x="148.5" y="209.2">3</text>
<text x="206.9" y="209.2">2</text>
<text x="265.2" y="209.2">1</text>
</g>
</svg>
